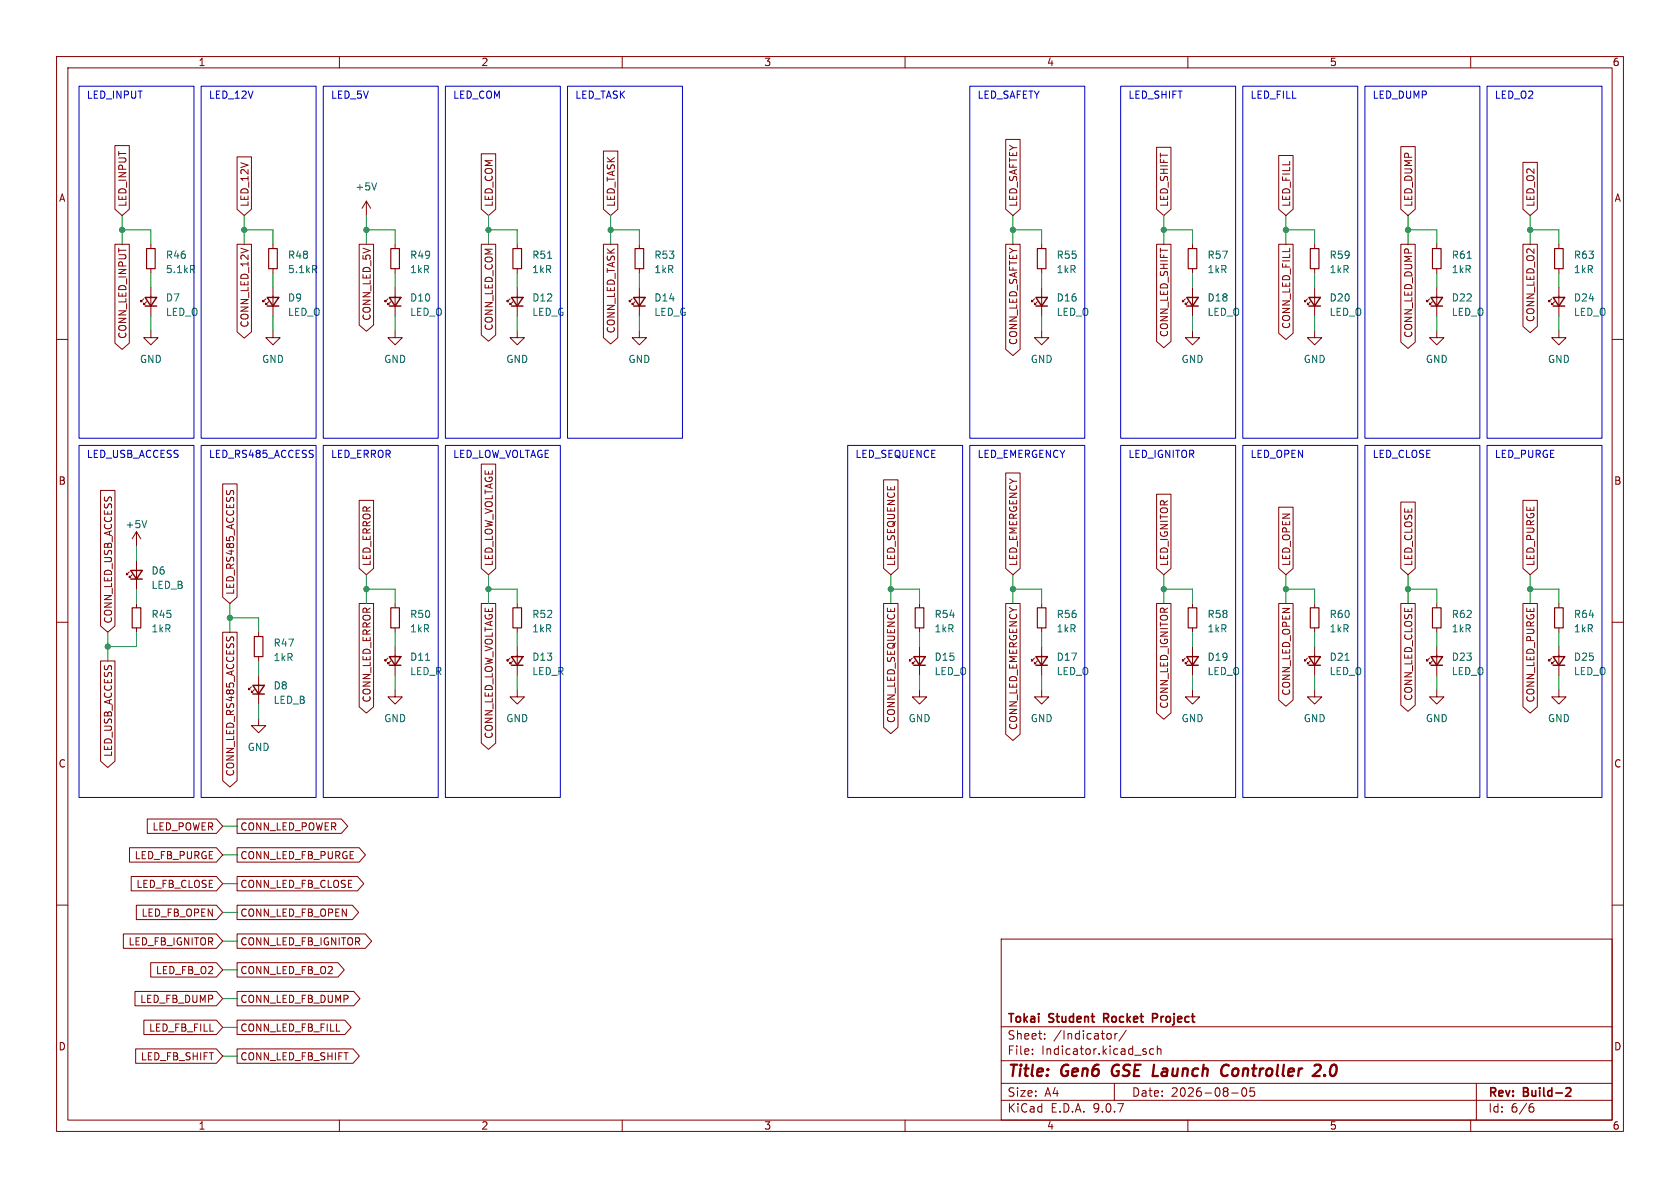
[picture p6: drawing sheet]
<svg xmlns="http://www.w3.org/2000/svg" width="297mm" height="210mm" viewBox="0 0 297 210" stroke-linecap="round" stroke-linejoin="round" font-family="sans-serif">
<g fill="none" stroke="#840000" stroke-width=".18">
<path d="M10 10h277v190h-277zM12 12h273v186h-273zM60 10v2M110 10v2M160 10v2M210 10v2M260 10v2M20.3 25.7h2.6v11.3l-1.3 1.1-1.3-1.1zM41.9 27.7h2.6v9.3l-1.3 1.1-1.3-1.1zM64.8 35.6l-.8 1.2M64.8 35.6l.7 1.2M64.8 35.6v2.5"/>
<path d="M85.1 27.2h2.5v9.8l-1.2 1.1-1.3-1.1zM106.7 26.7h2.5v10.3l-1.3 1.1-1.2-1.1zM177.8 24.6h2.5v12.4l-1.2 1.1-1.3-1.1zM204.5 26h2.5v11l-1.3 1.1-1.2-1.1zM226.1 27.5h2.5v9.5l-1.3 1.1-1.2-1.1zM247.6 25.9h2.6v11.1l-1.3 1.1-1.3-1.1zM269.2 28.7h2.6v8.3l-1.3 1.1-1.3-1.1zM20.3 43.2h2.6v17.5l-1.3 1.1-1.3-1.1zM25.4 52.8l-.5 .5v-.2v.2h.2M25.9 53.3l-.5 .5v-.2v.2h.3M26.7 58.4v1.3h1.2l-1.2 1.3-1.3-1.3h1.3M26.7 43.2v.7"/>
<path d="M26.7 47.5v.8M26.7 50.8v5.1M41.9 43.2h2.6v15.5l-1.3 1.1-1.3-1.1zM47 52.8l-.5 .5v-.2v.2h.2M47.5 53.3l-.5 .5v-.2v.2h.2M48.3 58.4v1.3h1.2l-1.2 1.3-1.3-1.3h1.3M48.3 43.2v.7M48.3 47.5v.8M48.3 50.8v5.1M63.5 43.2h2.5v14.3l-1.2 1.1-1.3-1.1zM68.6 52.8l-.5 .5v-.2v.2h.2M69.1 53.3l-.5 .5v-.2v.2h.2"/>
<path d="M69.8 58.4v1.3h1.3l-1.3 1.3-1.2-1.3h1.2M69.8 43.2v.7M69.8 47.5v.8M69.8 50.8v5.1M85.1 43.2h2.5v16l-1.2 1.1-1.3-1.1zM90.2 52.8l-.5 .5v-.2v.2h.2M90.7 53.3l-.5 .5v-.2v.2h.2M91.4 58.4v1.3h1.3l-1.3 1.3-1.2-1.3h1.2M91.4 43.2v.7M91.4 47.5v.8M91.4 50.8v5.1M106.7 43.2h2.5v16.5l-1.3 1.1-1.2-1.1z"/>
<path d="M111.8 52.8l-.5 .5v-.2v.2h.2M112.3 53.3l-.5 .5v-.2v.2h.2M113 58.4v1.3h1.3l-1.3 1.3-1.2-1.3h1.2M113 43.2v.7M113 47.5v.8M113 50.8v5.1M177.8 43.2h2.5v18.5l-1.2 1.2-1.3-1.2zM182.9 52.8l-.5 .5v-.2v.2h.2M183.4 53.3l-.5 .5v-.2v.2h.2M184.1 58.4v1.3h1.3l-1.3 1.3-1.2-1.3h1.2M184.1 43.2v.7M184.1 47.5v.8"/>
<path d="M184.1 50.8v5.1M204.5 43.2h2.5v17.2l-1.3 1.1-1.2-1.1zM209.5 52.8l-.5 .5v-.2v.2h.3M210.1 53.3l-.6 .5v-.2v.2h.3M210.8 58.4v1.3h1.3l-1.3 1.3-1.3-1.3h1.3M210.8 43.2v.7M210.8 47.5v.8M210.8 50.8v5.1M226.1 43.2h2.5v15.7l-1.3 1.1-1.2-1.1zM231.1 52.8l-.5 .5v-.2v.2h.3M231.6 53.3l-.5 .5v-.2v.2h.3M232.4 58.4v1.3h1.3l-1.3 1.3-1.3-1.3h1.3"/>
<path d="M232.4 43.2v.7M232.4 47.5v.8M232.4 50.8v5.1M247.6 43.2h2.6v17.3l-1.3 1.1-1.3-1.1zM252.7 52.8l-.5 .5v-.2v.2h.3M253.2 53.3l-.5 .5v-.2v.2h.3M254 58.4v1.3h1.3l-1.3 1.3-1.3-1.3h1.3M254 43.2v.7M254 47.5v.8M254 50.8v5.1M269.2 43.2h2.6v14.5l-1.3 1.1-1.3-1.1zM274.3 52.8l-.5 .5v-.2v.2h.3"/>
<path d="M274.8 53.3l-.5 .5v-.2v.2h.3M275.6 58.4v1.3h1.3l-1.3 1.3-1.3-1.3h1.3M275.6 43.2v.7M275.6 47.5v.8M275.6 50.8v5.1M10 60h2M285 60h2M17.8 86.7h2.5v23.9l-1.3 1.2-1.2-1.2zM24.1 94v2.5M24.1 99.1v5M24.1 94l-.7 1.3M24.1 94l.8 1.3"/>
<path d="M39.4 85.5h2.5v20.1l-1.3 1.1-1.2-1.1zM63.5 88.5h2.5v12l-1.2 1.1-1.3-1.1zM85.1 82h2.5v18.5l-1.2 1.1-1.3-1.1zM156.2 84.8h2.6v15.7l-1.3 1.1-1.3-1.1zM177.8 83.6h2.5v16.9l-1.2 1.1-1.3-1.1zM204.5 87.4h2.5v13.1l-1.3 1.1-1.2-1.1zM226.1 89.7h2.5v10.8l-1.3 1.1-1.2-1.1zM247.6 88.8h2.6v11.7l-1.3 1.1-1.3-1.1zM269.2 88.5h2.6v12l-1.3 1.1-1.3-1.1zM10 110h2M17.8 116.8h2.5v17.8l-1.3 1.1-1.2-1.1zM22.9 101.1l-.5 .5v-.3v.3h.2"/>
<path d="M23.4 101.6l-.5 .5v-.2v.2h.2M24.1 106.7v.7M24.1 111v.8M39.4 111.8h2.5v26.2l-1.3 1.1-1.2-1.1zM45.7 111.8v.7M45.7 116.1v.7M45.7 119.4v5.1M63.5 106.7h2.5v18.2l-1.2 1.2-1.3-1.2zM68.6 116.3l-.5 .5v-.2v.2h.2M69.1 116.8l-.5 .5v-.2v.2h.2M69.8 106.7v.7M69.8 111v.8"/>
<path d="M69.8 114.3v5.1M85.1 106.7h2.5v24.7l-1.2 1.1-1.3-1.1zM90.2 116.3l-.5 .5v-.2v.2h.2M90.7 116.8l-.5 .5v-.2v.2h.2M91.4 106.7v.7M91.4 111v.8M91.4 114.3v5.1M156.2 106.7h2.6v21.9l-1.3 1.1-1.3-1.1zM161.3 116.3l-.5 .5v-.2v.2h.2M161.8 116.8l-.5 .5v-.2v.2h.2M162.6 106.7v.7M162.6 111v.8"/>
<path d="M162.6 114.3v5.1M177.8 106.7h2.5v23.1l-1.2 1.1-1.3-1.1zM182.9 116.3l-.5 .5v-.2v.2h.2M183.4 116.8l-.5 .5v-.2v.2h.2M184.1 106.7v.7M184.1 111v.8M184.1 114.3v5.1M204.5 106.7h2.5v19.3l-1.3 1.1-1.2-1.1zM209.5 116.3l-.5 .5v-.2v.2h.3M210.1 116.8l-.6 .5v-.2v.2h.3M210.8 106.7v.7M210.8 111v.8"/>
<path d="M210.8 114.3v5.1M226.1 106.7h2.5v17l-1.3 1.1-1.2-1.1zM231.1 116.3l-.5 .5v-.2v.2h.3M231.6 116.8l-.5 .5v-.2v.2h.3M232.4 106.7v.7M232.4 111v.8M232.4 114.3v5.1M247.6 106.7h2.6v17.9l-1.3 1.2-1.3-1.2zM252.7 116.3l-.5 .5v-.2v.2h.3M253.2 116.8l-.5 .5v-.2v.2h.3M254 106.7v.7M254 111v.8"/>
<path d="M254 114.3v5.1M269.2 106.7h2.6v18.2l-1.3 1.2-1.3-1.2zM274.3 116.3l-.5 .5v-.2v.2h.3M274.8 116.8l-.5 .5v-.2v.2h.3M275.6 106.7v.7M275.6 111v.8M275.6 114.3v5.1M285 110h2M44.4 121.4l-.5 .5v-.2v.2h.3M45 121.9l-.6 .5v-.2v.2h.3M45.7 127v1.3h1.3l-1.3 1.2-1.3-1.2h1.3M69.8 121.9v1.3h1.3l-1.3 1.3-1.2-1.3h1.2"/>
<path d="M91.4 121.9v1.3h1.3l-1.3 1.3-1.2-1.3h1.2M162.6 121.9v1.3h1.2l-1.2 1.3-1.3-1.3h1.3M184.1 121.9v1.3h1.3l-1.3 1.3-1.2-1.3h1.2M210.8 121.9v1.3h1.3l-1.3 1.3-1.3-1.3h1.3M232.4 121.9v1.3h1.3l-1.3 1.3-1.3-1.3h1.3M254 121.9v1.3h1.3l-1.3 1.3-1.3-1.3h1.3M275.6 121.9v1.3h1.3l-1.3 1.3-1.3-1.3h1.3M22.9 149.9h15.4l1.1 1.2-1.1 1.3h-15.4zM23.2 154.9h15.1l1.1 1.3-1.1 1.3h-15.1zM26 144.8h12.3l1.1 1.3-1.1 1.2h-12.3zM41.9 144.8h18.5l1.1 1.3-1.1 1.2h-18.5zM41.9 149.9h21.6l1.1 1.2-1.1 1.3h-21.6z"/>
<path d="M41.9 154.9h21.3l1.1 1.3-1.1 1.3h-21.3zM10 160h2M21.8 165.1h16.5l1.1 1.3-1.1 1.2h-16.5zM23.9 175.3h14.4l1.1 1.2-1.1 1.3h-14.4zM24.1 160h14.2l1.1 1.3-1.1 1.3h-14.2zM26.6 170.2h11.7l1.1 1.3-1.1 1.2h-11.7zM41.9 160h20.4l1.1 1.3-1.1 1.3h-20.4zM41.9 175.3h20.6l1.1 1.2-1.1 1.3h-20.6zM41.9 170.2h17.9l1.1 1.3-1.1 1.2h-17.9zM41.9 165.1h22.7l1.1 1.3-1.1 1.2h-22.7zM177 166h108v32h-108zM285 160h2"/>
<path d="M24 185.4h14.3l1.1 1.3-1.1 1.3h-14.3zM25.4 180.3h12.9l1.1 1.3-1.1 1.3h-12.9zM41.9 180.3h19.1l1.1 1.3-1.1 1.3h-19.1zM41.9 185.4h20.5l1.1 1.3-1.1 1.3h-20.5zM60 198v2M110 198v2M160 198v2M177 194.5h108M177 191.5h108M177 187.5h108M177 181.5h108M182.5 186.3v.1"/>
<path d="M182.5 185.5v.1M184.7 183.6v.1M184.7 182.8v.1M196 182.7l.3 .1 .2 .2-.1 .6-.4 .1M197 191.5v3M197.1 182.7v1M197.5 182.7l-.3 .1-.1 .2M199.1 182.1l-1.3 2M202.5 185.9l.2 .2-.2 .3M202.5 185.4l.1 .1M204 185.5l-.5-.1-.3 .3v.4l.2 .2h.6M204.6 185.5l.2-.1 .4 .1v.9"/>
<path d="M204.6 184.9v1.5M210 198v2M217.7 193.2h1.2M219.7 192.4l.2-.1a.81 .81 0 0 1 .6 .6 .81 .81 0 0 1-.3 .8l-.2 .1a.81 .81 0 0 1-.3-1.4zM221.7 192.3h-.7v.7l.2-.1h.5l.1 .3-.1 .5-.2 .1-.5-.1M260 198v2M261 191.5v6.5M270.6 195.7h.4l.2 .3-.1 .5-.5 .1M271 195.1l-.4 .1"/>
</g>
<path d="M195.1 180h.6M195.7 179.2h-.6v1.5M204.5 179.3l-.7-.1v1.5M204.5 179.9l-.7 .1M277.1 192.3l.5 .1 .1 .3-.9 1.1h.9" fill="none" stroke="#840000" stroke-width=".3"/>
<path d="M196.8 188.5a1.27 1.27 0 0 0 0 1.6M217 190a.73 .73 0 0 1-.8 .1M217.2 188.4a.69 .69 0 0 0-1 .1M232.7 188.2h.5a.45 .45 0 0 1 .3 .6l-.2 .3-1.2 1.1h1.2M234.2 190l.1 .1-.1 .1M234.2 190l-.1 .1 .1 .1M234.2 190v.2" fill="none" stroke="#840000" stroke-width=".4"/>
<g fill="none" stroke="#840000" stroke-width=".2">
<path d="M25.9 43.9h1.5v3.6h-1.5zM47.5 43.9h1.5v3.6h-1.5zM69.1 43.9h1.5v3.6h-1.5zM90.7 43.9h1.5v3.6h-1.5zM112.3 43.9h1.5v3.6h-1.5zM183.4 43.9h1.5v3.6h-1.5zM210.1 43.9h1.5v3.6h-1.5zM231.6 43.9h1.6v3.6h-1.6zM253.2 43.9h1.6v3.6h-1.6zM274.8 43.9h1.6v3.6h-1.6zM23.4 107.4h1.5v3.6h-1.5zM45 112.5h1.5v3.6h-1.5z"/>
<path d="M69.1 107.4h1.5v3.6h-1.5zM90.7 107.4h1.5v3.6h-1.5zM161.8 107.4h1.5v3.6h-1.5zM183.4 107.4h1.5v3.6h-1.5zM210.1 107.4h1.5v3.6h-1.5zM231.6 107.4h1.6v3.6h-1.6zM253.2 107.4h1.6v3.6h-1.6zM274.8 107.4h1.6v3.6h-1.6z"/>
</g>
<g fill="none" stroke="#840000" stroke-width=".25">
<path d="M25.7 52.6h2l-1 1.5zM25.7 54.1h2M47.2 52.6h2.1l-1 1.5zM47.2 54.1h2.1M68.8 52.6h2.1l-1.1 1.5zM68.8 54.1h2.1M90.4 52.6h2.1l-1.1 1.5zM90.4 54.1h2.1M112 52.6h2l-1 1.5zM112 54.1h2M183.1 52.6h2.1l-1.1 1.5zM183.1 54.1h2.1"/>
<path d="M209.8 52.6h2l-1 1.5zM209.8 54.1h2M231.4 52.6h2l-1 1.5zM231.4 54.1h2M253 52.6h2l-1 1.5zM253 54.1h2M274.6 52.6h2l-1 1.5zM274.6 54.1h2M23.1 100.8h2l-1 1.6zM23.1 102.4h2M68.8 116.1h2.1l-1.1 1.5zM68.8 117.6h2.1"/>
<path d="M90.4 116.1h2.1l-1.1 1.5zM90.4 117.6h2.1M161.5 116.1h2.1l-1 1.5zM161.5 117.6h2.1M183.1 116.1h2.1l-1.1 1.5zM183.1 117.6h2.1M209.8 116.1h2l-1 1.5zM209.8 117.6h2M231.4 116.1h2l-1 1.5zM231.4 117.6h2M253 116.1h2l-1 1.5zM253 117.6h2"/>
<path d="M274.6 116.1h2l-1 1.5zM274.6 117.6h2M44.7 121.2h2l-1 1.5zM44.7 122.7h2"/>
</g>
<path d="M66.6 32.3l-.4 1.3M34 47.6l.4 .6M34.3 47.1v.4M55.6 47.6l.4 .6M55.9 47.1v.4M96.8 45.7h.7M259.4 45.7h.7M25.9 92l-.4 1.3M75.2 116.7h.7M237.8 116.7h.7" fill="none" stroke="#006464" stroke-width=".18"/>
<g fill="none" stroke="#009600" stroke-width=".18">
<path d="M21.6 38.1v5.1M43.2 38.1v5.1M64.8 38.1v5.1M86.4 38.1v5.1M107.9 38.1v5.1M179.1 38.1v5.1M205.7 38.1v5.1M227.3 38.1v5.1M248.9 38.1v5.1M270.5 38.1v5.1M21.6 40.6h5.1v2.6M26.7 48.3v2.5"/>
<path d="M26.7 55.9v2.5M43.2 40.6h5.1v2.6M48.3 48.3v2.5M48.3 55.9v2.5M64.8 40.6h5v2.6M69.8 48.3v2.5M69.8 55.9v2.5M86.4 40.6h5v2.6M91.4 48.3v2.5M91.4 55.9v2.5M107.9 40.6h5.1v2.6M113 48.3v2.5"/>
<path d="M113 55.9v2.5M179.1 40.6h5v2.6M184.1 48.3v2.5M184.1 55.9v2.5M205.7 40.6h5.1v2.6M210.8 48.3v2.5M210.8 55.9v2.5M227.3 40.6h5.1v2.6M232.4 48.3v2.5M232.4 55.9v2.5M248.9 40.6h5.1v2.6M254 48.3v2.5"/>
<path d="M254 55.9v2.5M270.5 40.6h5.1v2.6M275.6 48.3v2.5M275.6 55.9v2.5M24.1 96.5v2.6M19 111.8v5M24.1 104.1v2.6M24.1 111.8v2.5h-5.1M40.6 109.2h5.1v2.6M40.6 106.7v5.1M45.7 116.8v2.6M64.8 101.6v5.1"/>
<path d="M64.8 104.1h5v2.6M69.8 111.8v2.5M69.8 119.4v2.5M86.4 104.1h5v2.6M86.4 101.6v5.1M91.4 111.8v2.5M91.4 119.4v2.5M157.5 104.1h5.1v2.6M157.5 101.6v5.1M162.6 111.8v2.5M162.6 119.4v2.5M179.1 104.1h5v2.6"/>
<path d="M179.1 101.6v5.1M184.1 111.8v2.5M184.1 119.4v2.5M205.7 104.1h5.1v2.6M205.7 101.6v5.1M210.8 111.8v2.5M210.8 119.4v2.5M227.3 104.1h5.1v2.6M227.3 101.6v5.1M232.4 111.8v2.5M232.4 119.4v2.5M248.9 104.1h5.1v2.6"/>
<path d="M248.9 101.6v5.1M254 111.8v2.5M254 119.4v2.5M270.5 104.1h5.1v2.6M270.5 101.6v5.1M275.6 111.8v2.5M275.6 119.4v2.5M45.7 124.5v2.5M39.4 146.1h2.5M39.4 156.2h2.5M39.4 151.1h2.5M39.4 161.3h2.5"/>
<path d="M39.4 166.4h2.5M39.4 176.5h2.5M39.4 171.5h2.5M39.4 186.7h2.5M39.4 181.6h2.5"/>
</g>
<g fill="none" stroke="#0000c2" stroke-width=".18">
<path d="M14 15.2h20.3v62.3h-20.3zM35.6 15.2h20.3v62.3h-20.3zM57.1 15.2h20.4v62.3h-20.4zM78.7 15.2h20.4v62.3h-20.4zM100.3 15.2h20.3v62.3h-20.3zM171.4 15.2h20.4v62.3h-20.4zM198.1 15.2h20.3v62.3h-20.3zM219.7 15.2h20.3v62.3h-20.3zM241.3 15.2h20.3v62.3h-20.3zM262.9 15.2h20.3v62.3h-20.3zM14 78.7h20.3v62.3h-20.3zM35.6 78.7h20.3v62.3h-20.3z"/>
<path d="M57.1 78.7h20.4v62.3h-20.4zM78.7 78.7h20.4v62.3h-20.4zM149.9 78.7h20.3v62.3h-20.3zM171.4 78.7h20.4v62.3h-20.4zM198.1 78.7h20.3v62.3h-20.3zM219.7 78.7h20.3v62.3h-20.3zM241.3 78.7h20.3v62.3h-20.3zM262.9 78.7h20.3v62.3h-20.3z"/>
</g>
<g fill="#009600" stroke="#009600" stroke-width=".18">
<circle cx="86.4" cy="104.1" r=".46"/>
<circle cx="21.6" cy="40.6" r=".46"/>
<circle cx="43.2" cy="40.6" r=".46"/>
<circle cx="19" cy="114.3" r=".46"/>
<circle cx="40.6" cy="109.2" r=".46"/>
<circle cx="64.8" cy="104.1" r=".46"/>
<circle cx="64.8" cy="40.6" r=".46"/>
<circle cx="86.4" cy="40.6" r=".46"/>
<circle cx="248.9" cy="104.1" r=".46"/>
<circle cx="270.5" cy="104.1" r=".46"/>
<circle cx="205.7" cy="40.6" r=".46"/>
<circle cx="227.3" cy="40.6" r=".46"/>
<circle cx="205.7" cy="104.1" r=".46"/>
<circle cx="227.3" cy="104.1" r=".46"/>
<circle cx="157.5" cy="104.1" r=".46"/>
<circle cx="179.1" cy="104.1" r=".46"/>
<circle cx="107.9" cy="40.6" r=".46"/>
<circle cx="179.1" cy="40.6" r=".46"/>
<circle cx="248.9" cy="40.6" r=".46"/>
<circle cx="270.5" cy="40.6" r=".46"/>
</g>
<g font-size="2.8" fill="#840000">
<text x="178" y="190.9">Title:</text>
<text x="187.7" y="190.9">Gen6</text>
<text x="197.4" y="190.9">GSE Launch</text>
<text x="218.3" y="190.9">Controller</text>
<text x="235.5" y="190.9">2.0</text>
</g>
<g font-size="2.1" fill="#840000">
<text x="178" y="184">Sheet:</text>
<text x="178" y="181.2">Tokai</text>
<text x="185.5" y="181.2">Student</text>
<text x="186.2" y="184">/Indicator/</text>
<text x="195.8" y="181.2">Rocket</text>
<text x="205" y="181.2">Project</text>
<text x="178" y="186.7">File:</text>
<text x="184.1" y="186.7">Indicator.kicad_sch</text>
<text x="178" y="196.9">KiCad</text>
<text x="178" y="194.1">Size:</text>
<text x="184.7" y="194.1">A4</text>
<text x="185.7" y="196.9">E.D.A.</text>
<text x="193.3" y="196.9">9.0.7</text>
<text x="200" y="194.1">Date:</text>
<text x="207" y="194.1">2026-08-05</text>
<text x="263" y="194.3">Rev:</text>
<text x="263" y="196.9">Id:</text>
<text x="267.1" y="196.9">6/6</text>
<text x="269.4" y="194.3">Build-2</text>
</g>
<g font-size="1.8" fill="#840000">
<text x="35" y="11.9">1</text>
<text x="85" y="11.9">2</text>
<text x="135" y="11.9">3</text>
<text x="185" y="11.9">4</text>
<text x="235" y="11.9">5</text>
<text x="285" y="11.9">6</text>
<text x="10.3" y="35.9">A</text>
<text x="285.3" y="35.9">A</text>
<text x="22.5" y="36.7" transform="rotate(-90 22.5 36.7)">LED_INPUT</text>
<text x="44.1" y="36.7" transform="rotate(-90 44.1 36.7)">LED_12V</text>
<text x="87.3" y="36.7" transform="rotate(-90 87.3 36.7)">LED_COM</text>
<text x="108.9" y="36.7" transform="rotate(-90 108.9 36.7)">LED_TASK</text>
<text x="180" y="36.7" transform="rotate(-90 180 36.7)">LED_SAFTEY</text>
<text x="206.7" y="36.7" transform="rotate(-90 206.7 36.7)">LED_SHIFT</text>
<text x="228.3" y="36.7" transform="rotate(-90 228.3 36.7)">LED_FILL</text>
<text x="249.9" y="36.7" transform="rotate(-90 249.9 36.7)">LED_DUMP</text>
<text x="271.5" y="36.7" transform="rotate(-90 271.5 36.7)">LED_O2</text>
<text x="44.1" y="58" transform="rotate(-90 44.1 58)">CONN_LED_12V</text>
<text x="65.7" y="56.8" transform="rotate(-90 65.7 56.8)">CONN_LED_5V</text>
<text x="87.3" y="58.6" transform="rotate(-90 87.3 58.6)">CONN_LED_COM</text>
<text x="108.9" y="59" transform="rotate(-90 108.9 59)">CONN_LED_TASK</text>
<text x="206.7" y="59.7" transform="rotate(-90 206.7 59.7)">CONN_LED_SHIFT</text>
<text x="228.3" y="58.3" transform="rotate(-90 228.3 58.3)">CONN_LED_FILL</text>
<text x="249.9" y="59.8" transform="rotate(-90 249.9 59.8)">CONN_LED_DUMP</text>
<text x="271.5" y="57" transform="rotate(-90 271.5 57)">CONN_LED_O2</text>
<text x="22.5" y="60" transform="rotate(-90 22.5 60)">CONN_LED_INPUT</text>
<text x="180" y="61.1" transform="rotate(-90 180 61.1)">CONN_LED_SAFTEY</text>
<text x="10.3" y="85.9">B</text>
<text x="285.3" y="85.9">B</text>
<text x="65.7" y="100.2" transform="rotate(-90 65.7 100.2)">LED_ERROR</text>
<text x="87.3" y="100.2" transform="rotate(-90 87.3 100.2)">LED_LOW_VOLTAGE</text>
<text x="158.4" y="100.2" transform="rotate(-90 158.4 100.2)">LED_SEQUENCE</text>
<text x="180" y="100.2" transform="rotate(-90 180 100.2)">LED_EMERGENCY</text>
<text x="206.7" y="100.2" transform="rotate(-90 206.7 100.2)">LED_IGNITOR</text>
<text x="228.3" y="100.2" transform="rotate(-90 228.3 100.2)">LED_OPEN</text>
<text x="249.9" y="100.2" transform="rotate(-90 249.9 100.2)">LED_CLOSE</text>
<text x="271.5" y="100.2" transform="rotate(-90 271.5 100.2)">LED_PURGE</text>
<text x="41.6" y="105.3" transform="rotate(-90 41.6 105.3)">LED_RS485_ACCESS</text>
<text x="20" y="110.3" transform="rotate(-90 20 110.3)">CONN_LED_USB_ACCESS</text>
<text x="65.7" y="124.3" transform="rotate(-90 65.7 124.3)">CONN_LED_ERROR</text>
<text x="206.7" y="125.4" transform="rotate(-90 206.7 125.4)">CONN_LED_IGNITOR</text>
<text x="228.3" y="123.1" transform="rotate(-90 228.3 123.1)">CONN_LED_OPEN</text>
<text x="249.9" y="124" transform="rotate(-90 249.9 124)">CONN_LED_CLOSE</text>
<text x="271.5" y="124.3" transform="rotate(-90 271.5 124.3)">CONN_LED_PURGE</text>
<text x="87.3" y="130.7" transform="rotate(-90 87.3 130.7)">CONN_LED_LOW_VOLTAGE</text>
<text x="158.4" y="127.9" transform="rotate(-90 158.4 127.9)">CONN_LED_SEQUENCE</text>
<text x="180" y="129.1" transform="rotate(-90 180 129.1)">CONN_LED_EMERGENCY</text>
<text x="10.3" y="135.9">C</text>
<text x="20" y="133.9" transform="rotate(-90 20 133.9)">LED_USB_ACCESS</text>
<text x="41.6" y="137.4" transform="rotate(-90 41.6 137.4)">CONN_LED_RS485_ACCESS</text>
<text x="285.3" y="135.9">C</text>
<text x="26.9" y="147">LED_POWER</text>
<text x="42.4" y="147">CONN_LED_POWER</text>
<text x="23.7" y="152.1">LED_FB_PURGE</text>
<text x="42.4" y="152.1">CONN_LED_FB_PURGE</text>
<text x="24" y="157.2">LED_FB_CLOSE</text>
<text x="42.4" y="157.2">CONN_LED_FB_CLOSE</text>
<text x="22.6" y="167.3">LED_FB_IGNITOR</text>
<text x="24.9" y="162.2">LED_FB_OPEN</text>
<text x="42.4" y="162.2">CONN_LED_FB_OPEN</text>
<text x="42.4" y="167.3">CONN_LED_FB_IGNITOR</text>
<text x="27.5" y="172.4">LED_FB_O2</text>
<text x="42.4" y="172.4">CONN_LED_FB_O2</text>
<text x="24.7" y="177.5">LED_FB_DUMP</text>
<text x="42.4" y="177.5">CONN_LED_FB_DUMP</text>
<text x="10.3" y="185.9">D</text>
<text x="26.2" y="182.6">LED_FB_FILL</text>
<text x="42.4" y="182.6">CONN_LED_FB_FILL</text>
<text x="285.3" y="185.9">D</text>
<text x="24.8" y="187.6">LED_FB_SHIFT</text>
<text x="42.4" y="187.6">CONN_LED_FB_SHIFT</text>
<text x="35" y="199.9">1</text>
<text x="85" y="199.9">2</text>
<text x="135" y="199.9">3</text>
<text x="185" y="199.9">4</text>
<text x="235" y="199.9">5</text>
<text x="285" y="199.9">6</text>
</g>
<g font-size="1.8" fill="#0000c2">
<text x="15.2" y="17.5">LED_INPUT</text>
<text x="36.8" y="17.5">LED_12V</text>
<text x="58.4" y="17.5">LED_5V</text>
<text x="80" y="17.5">LED_COM</text>
<text x="101.6" y="17.5">LED_TASK</text>
<text x="172.7" y="17.5">LED_SAFETY</text>
<text x="199.4" y="17.5">LED_SHIFT</text>
<text x="221" y="17.5">LED_FILL</text>
<text x="242.6" y="17.5">LED_DUMP</text>
<text x="264.2" y="17.5">LED_O2</text>
<text x="15.2" y="81">LED_USB_ACCESS</text>
<text x="36.8" y="81">LED_RS485_ACCESS</text>
<text x="58.4" y="81">LED_ERROR</text>
<text x="80" y="81">LED_LOW_VOLTAGE</text>
<text x="151.1" y="81">LED_SEQUENCE</text>
<text x="172.7" y="81">LED_EMERGENCY</text>
<text x="199.4" y="81">LED_IGNITOR</text>
<text x="221" y="81">LED_OPEN</text>
<text x="242.6" y="81">LED_CLOSE</text>
<text x="264.2" y="81">LED_PURGE</text>
</g>
<g font-size="1.8" fill="#006464">
<text x="62.7" y="33.9">+5V</text>
<text x="29.2" y="45.9">R46</text>
<text x="50.8" y="45.9">R48</text>
<text x="72.4" y="45.9">R49</text>
<text x="94" y="45.9">R51</text>
<text x="115.6" y="45.9">R53</text>
<text x="186.7" y="45.9">R55</text>
<text x="213.4" y="45.9">R57</text>
<text x="235" y="45.9">R59</text>
<text x="256.5" y="45.9">R61</text>
<text x="278.1" y="45.9">R63</text>
<text x="29.2" y="48.5">5.1kR</text>
<text x="29.2" y="53.5">D7</text>
<text x="50.8" y="53.5">D9</text>
<text x="50.8" y="48.5">5.1kR</text>
<text x="72.4" y="53.5">D10</text>
<text x="72.4" y="48.5">1kR</text>
<text x="94" y="48.5">1kR</text>
<text x="94" y="53.5">D12</text>
<text x="115.6" y="53.5">D14</text>
<text x="115.6" y="48.5">1kR</text>
<text x="186.7" y="48.5">1kR</text>
<text x="186.7" y="53.5">D16</text>
<text x="213.4" y="53.5">D18</text>
<text x="213.4" y="48.5">1kR</text>
<text x="235" y="53.5">D20</text>
<text x="235" y="48.5">1kR</text>
<text x="256.5" y="53.5">D22</text>
<text x="256.5" y="48.5">1kR</text>
<text x="278.1" y="53.5">D24</text>
<text x="278.1" y="48.5">1kR</text>
<text x="29.2" y="56">LED_O</text>
<text x="50.8" y="56">LED_O</text>
<text x="72.4" y="56">LED_O</text>
<text x="94" y="56">LED_G</text>
<text x="115.6" y="56">LED_G</text>
<text x="186.7" y="56">LED_O</text>
<text x="213.4" y="56">LED_O</text>
<text x="235" y="56">LED_O</text>
<text x="256.5" y="56">LED_O</text>
<text x="278.1" y="56">LED_O</text>
<text x="24.6" y="64.4">GND</text>
<text x="46.2" y="64.4">GND</text>
<text x="67.8" y="64.4">GND</text>
<text x="89.4" y="64.4">GND</text>
<text x="111" y="64.4">GND</text>
<text x="182.1" y="64.4">GND</text>
<text x="208.8" y="64.4">GND</text>
<text x="230.4" y="64.4">GND</text>
<text x="252" y="64.4">GND</text>
<text x="273.6" y="64.4">GND</text>
<text x="22.1" y="93.6">+5V</text>
<text x="26.7" y="101.8">D6</text>
<text x="26.7" y="104.3">LED_B</text>
<text x="26.7" y="109.4">R45</text>
<text x="26.7" y="112">1kR</text>
<text x="72.4" y="109.4">R50</text>
<text x="72.4" y="112">1kR</text>
<text x="94" y="109.4">R52</text>
<text x="94" y="112">1kR</text>
<text x="165.1" y="109.4">R54</text>
<text x="165.1" y="112">1kR</text>
<text x="186.7" y="109.4">R56</text>
<text x="186.7" y="112">1kR</text>
<text x="213.4" y="109.4">R58</text>
<text x="213.4" y="112">1kR</text>
<text x="235" y="109.4">R60</text>
<text x="235" y="112">1kR</text>
<text x="256.5" y="109.4">R62</text>
<text x="256.5" y="112">1kR</text>
<text x="278.1" y="109.4">R64</text>
<text x="278.1" y="112">1kR</text>
<text x="48.3" y="114.5">R47</text>
<text x="48.3" y="117.1">1kR</text>
<text x="72.4" y="119.5">LED_R</text>
<text x="72.4" y="117">D11</text>
<text x="94" y="119.5">LED_R</text>
<text x="94" y="117">D13</text>
<text x="165.1" y="117">D15</text>
<text x="165.1" y="119.5">LED_O</text>
<text x="186.7" y="117">D17</text>
<text x="186.7" y="119.5">LED_O</text>
<text x="213.4" y="117">D19</text>
<text x="213.4" y="119.5">LED_O</text>
<text x="235" y="117">D21</text>
<text x="235" y="119.5">LED_O</text>
<text x="256.5" y="117">D23</text>
<text x="256.5" y="119.5">LED_O</text>
<text x="278.1" y="117">D25</text>
<text x="278.1" y="119.5">LED_O</text>
<text x="48.3" y="122.1">D8</text>
<text x="48.3" y="124.6">LED_B</text>
<text x="67.8" y="127.9">GND</text>
<text x="89.4" y="127.9">GND</text>
<text x="160.5" y="127.9">GND</text>
<text x="182.1" y="127.9">GND</text>
<text x="208.8" y="127.9">GND</text>
<text x="230.4" y="127.9">GND</text>
<text x="252" y="127.9">GND</text>
<text x="273.6" y="127.9">GND</text>
<text x="43.7" y="132.9">GND</text>
</g>
</svg>
